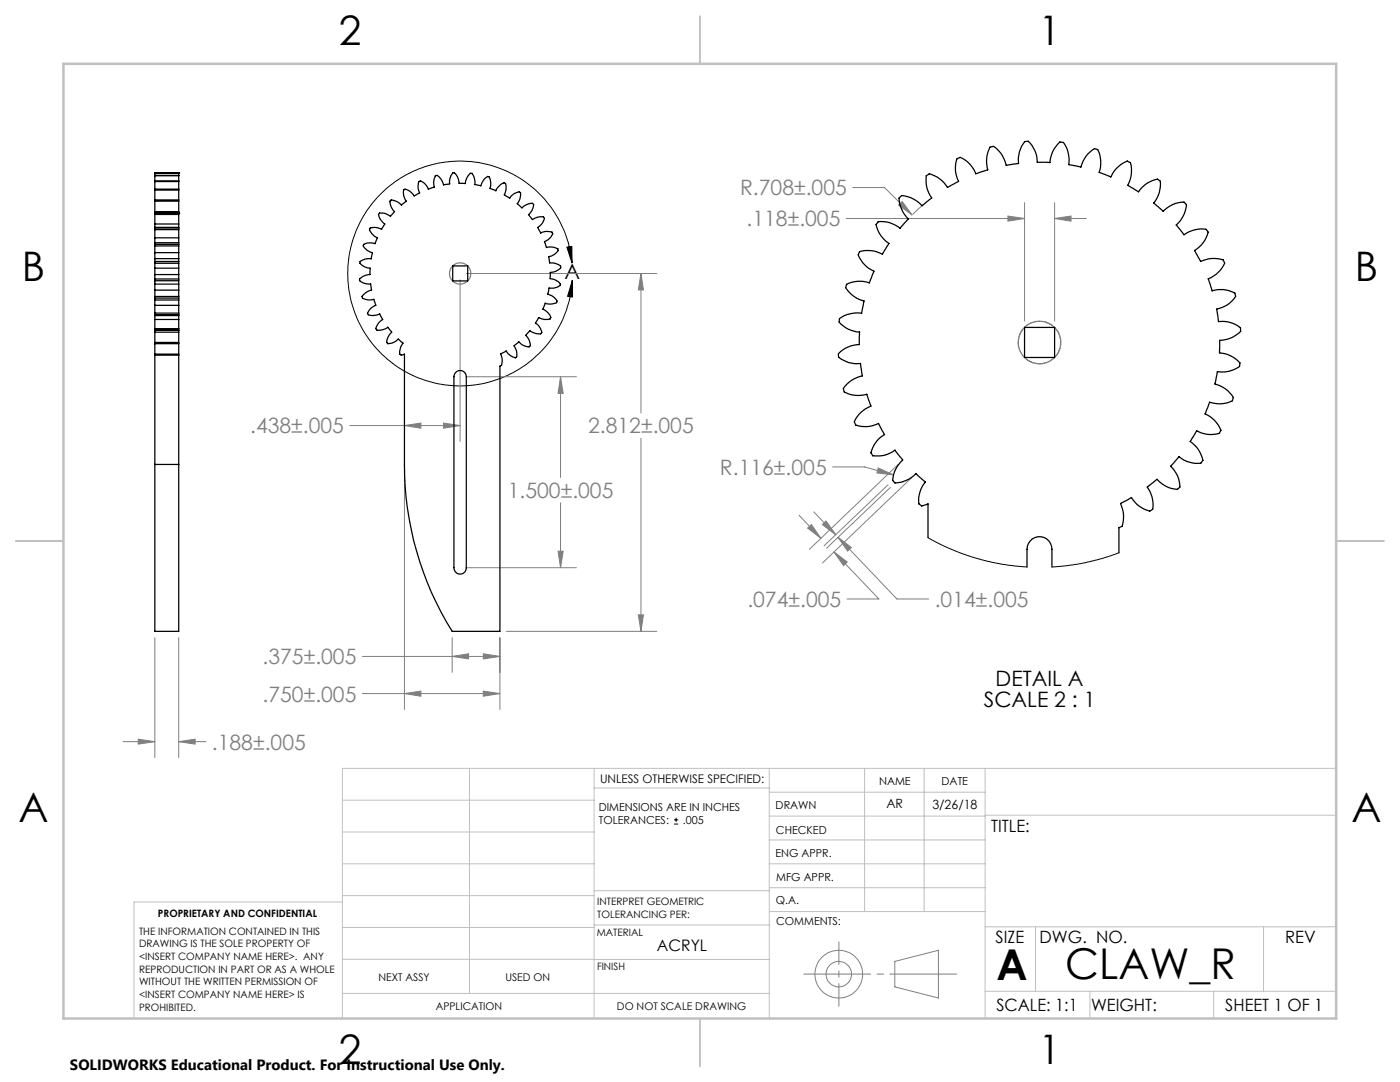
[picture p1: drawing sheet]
<svg xmlns="http://www.w3.org/2000/svg" width="279mm" height="216mm" viewBox="0 0 279 216" stroke-linecap="round" stroke-linejoin="round" font-family="sans-serif">
<path d="M113.1 49.3l1-.1 .1 3.3zM114.2 52.5a22.4 22.4 0 0 0-34.2-17 22.4 22.4 0 0 0 0 38.1 22.4 22.4 0 0 0 34.2-17v-.7M114.2 55.9l.1 3.4-1-.2zM134.5 164.4h.9M134.5 163.6h.9M134.9 163.2v.8" fill="none" stroke="#000" stroke-width=".2"/>
<g fill="none" stroke="#808080" stroke-width=".2">
<path d="M170.2 37.4h6.3l5.5 5.5M91.8 55.8v32.3M93.1 54.6h38M127.9 54.6l.5 3.3h-1zM127.9 54.6v27.8M168.9 43.6h35.6M179.3 40.9l.8-.7 1.9 2.7zM184.4 40.8l-2.2 2M201.2 43.1l3.3 .5-3.3 .5zM204.5 40.4v23.7M210.5 43.6l3.2-.5v1zM210.5 40.4v23.7"/>
<path d="M210.5 43.6h6.3M93.1 75.2h21.9M111.9 75.2l.5 3.3h-1zM111.9 75.2v20.1M69.8 84.9h22M80.7 84.9l3.3-.5v1zM80.7 93.9v47.7M88.5 84.4l3.3 .5-3.3 .5zM127.9 87.5v38.5M166.2 93.2h6.3l5.8 1.6M175.3 93.4l3 1.4-3.3-.4zM177.2 96.7l-12.7 12.2"/>
<path d="M177.7 97.3l-12.7 12.1M179.2 92.7l-17.7 16.9M181.9 95.4l-17.8 16.9M93.1 113.3h21.9M111.4 110h1l-.5 3.3zM111.9 100.3v13M159.5 102.8l4.3 4.6M161.2 105.4l.7-.7 1.9 2.7zM162.4 102.1l4.4 4.6M164.1 104.7l.8-.7 1.9 2.7zM166.4 110.1l2.7 2-.8 .8zM166.4 110.1l9 9.4h-6.3"/>
<path d="M167.3 107.2l2.6 2.1-.7 .7zM167.3 107.2l11.7 12.3h6.3M30.9 127.2v24M35.7 127.2v24M72.3 138.4h27.5M72.3 131h27.5M80.7 138.4l3.3-.5v1zM90.2 131l3.3-.5v1zM90.2 127.2v7M96.4 137.9l3.4 .5-3.4 .5zM96.4 130.5l3.4 .5-3.4 .5zM99.8 127.2v14.4"/>
<path d="M101 126h30.1M127.4 122.7h1l-.5 3.3zM24.6 148h6.3M27.6 147.5l3.3 .5-3.3 .5zM35.7 148l3.2-.5v1zM35.7 148h5.4M178.6 191.8l8.7-2.2v9.5l-8.7-2.2z"/>
<circle cx="167.4" cy="194.4" r="4.8"/>
<circle cx="167.4" cy="194.4" r="2.54"/>
</g>
<g fill="none" stroke="#808080" stroke-width=".25">
<circle cx="91.8" cy="54.6" r="2.12"/>
<circle cx="207.5" cy="68.4" r="4.3"/>
</g>
<path d="M160.4 194.4h30.5" fill="none" stroke="#808080" stroke-width=".2" stroke-dasharray="15.2 1.3 1.3 1.3" stroke-dashoffset="1.9"/>
<path d="M167.4 187.9v12.9" fill="none" stroke="#808080" stroke-width=".2" stroke-dasharray="15.2 1.3 1.3 1.3" stroke-dashoffset="10.7"/>
<g fill="none" stroke="#c0c0c0" stroke-width=".2">
<path d="M68.3 159.7h50.3M93.7 153.3v44.9M118.6 153.3v49.9M118.6 157.2h34.9M153.5 153.3v49.9M153.5 158.1h43.1M172.5 153.3v28.6M184.4 153.3v28.6M196.6 153.3v49.9M266.7 153.3h-198.4v49.9M68.3 178.7h50.3M68.3 172.4h50.3"/>
<path d="M68.3 166h50.3M68.3 180h-41.6v23.2M118.6 177.7h35M153.5 167.6h43.1M153.5 162.8h43.1M153.5 172.4h43.1M153.5 177.1h43.1M196.6 162.7h70.1M68.3 198.2h85.2M68.3 191.4l85.2 .1M68.3 185.1h50.3M118.6 184.6h35"/>
<path d="M153.6 181.9h43M196.6 197.8h70.1M196.6 184.9h70.1M206.7 184.9v12.9M217.5 197.8v5.4M242.2 197.8v5.4M252.2 184.9v12.9"/>
</g>
<path d="M139.7 3.2v9.5M3.1 107.9h9.6M266.7 107.9h9.5M139.7 203.2v9.6" fill="none" stroke="#c0c0c0" stroke-width=".25"/>
<path d="M12.7 12.7h254v190.5h-254z" fill="none" stroke="#c0c0c0" stroke-width=".5"/>
<path d="M113.1 49.3l1-.1 .1 3.3zM114.2 55.9l.1 3.4-1-.2z" fill="#000"/>
<path d="M27.6 147.5l3.3 .5-3.3 .5zM35.7 148l3.2-.5v1zM80.7 138.4l3.3-.5v1zM96.4 137.9l3.4 .5-3.4 .5zM127.4 122.7h1l-.5 3.3zM127.9 54.6l.5 3.3h-1zM111.9 75.2l.5 3.3h-1zM111.4 110h1l-.5 3.3zM80.7 84.9l3.3-.5v1zM88.5 84.4l3.3 .5-3.3 .5zM96.4 130.5l3.4 .5-3.4 .5zM90.2 131l3.3-.5v1zM166.4 110.1l2.7 2-.8 .8zM161.2 105.4l.7-.7 1.9 2.7zM167.3 107.2l2.6 2.1-.7 .7zM164.1 104.7l.8-.7 1.9 2.7zM175.3 93.4l-.3 1 3.3 .4zM179.3 40.9l2.7 2-1.9-2.7zM201.2 43.1l3.3 .5-3.3 .5zM210.5 43.6l3.2-.5v1z" fill="#808080"/>
<g fill="none" stroke="#000" stroke-width=".25">
<path d="M30.9 39.9v.2M30.9 37.9v2M30.9 37.7v.2M30.9 36.2v1.5M30.9 36.1v.1M30.9 35.1v1M30.9 35v.1M30.9 34.5v.5M30.9 34.5h.1M30.9 39.9h4.8M30.9 37.9h4.8M30.9 37.7h4.8"/>
<path d="M30.9 36.2h4.8M30.9 36.1h4.8M30.9 35.1h4.8M30.9 35h4.8M30.9 34.5h4.8M35.7 39.9v.2M35.7 37.9v2M35.7 37.7v.2M35.7 36.2v1.5M35.7 36.1v.1M35.7 35.1v1M35.7 35v.1"/>
<path d="M35.7 34.5v.5M35.7 34.5h.1M30.9 55.7v.3M30.9 54.8v.9M30.9 56v.7M30.9 52.2v.3M30.9 52.5v1M30.9 51.6v.6M30.9 59.2v.3M30.9 57.9v1.3M30.9 59.5v.4M30.9 49.1v1.3"/>
<path d="M30.9 48.8v.3M30.9 48.4v.4M30.9 45.8v1.6M30.9 45.5v.3M30.9 53.5v1.3M30.9 45.4v.1M30.9 56.7v1.2M30.9 50.4v1.2M30.9 59.9v1M30.9 47.4v1M30.9 42.8v1.9M30.9 42.5v.3"/>
<path d="M30.9 42.5h.1M30.9 44.7v.7M30.9 40.1v2.1M30.9 42.2v.3M30.9 56.7h4.8M30.9 51.6h4.8M30.9 59.9h4.8M30.9 48.4h4.8M30.9 45.4h4.8M30.9 42.5h4.8M30.9 56h4.8M30.9 55.7h4.8"/>
<path d="M30.9 54.8h4.8M30.9 52.5h4.8M30.9 52.2h4.8M30.9 53.5h4.8M30.9 59.5h4.8M30.9 59.2h4.8M30.9 57.9h4.8M30.9 50.4h4.8M30.9 49.1h4.8M30.9 48.8h4.8M30.9 47.4h4.8M30.9 45.8h4.8"/>
<path d="M30.9 45.5h4.8M30.9 44.7h4.8M30.9 42.8h4.8M30.9 42.2h4.8M30.9 40.1h4.8M35.7 55.7v.3M35.7 54.8v.9M35.7 56v.7M35.7 52.2v.3M35.7 52.5v1M35.7 51.6v.6M35.7 59.2v.3"/>
<path d="M35.7 57.9v1.3M35.7 59.5v.4M35.7 49.1v1.3M35.7 48.8v.3M35.7 48.4v.4M35.7 45.8v1.6M35.7 45.5v.3M35.7 53.5v1.3M35.7 45.4v.1M35.7 56.7v1.2M35.7 50.4v1.2M35.7 59.9v1"/>
<path d="M35.7 47.4v1M35.7 42.8v1.9M35.7 42.5v.3M35.7 42.5h.1M35.7 44.7v.7M35.7 40.1v2.1M35.7 42.2v.3M77.9 40h.1a2.71 2.71 0 0 1 2.1 .9l1-.8a2.49 2.49 0 0 1-.5-2.2 .71 .71 0 0 1 1 .2l1.1 1 1-.6-.1-.3a2.03 2.03 0 0 1 .1-2l.1-.1a2.37 2.37 0 0 1 1.7 1.6l1.2-.4a2.43 2.43 0 0 1 .3-2.3h.1a2.07 2.07 0 0 1 1.4 1.9l1.2-.2a2.39 2.39 0 0 1 .8-2.2h.1a2.21 2.21 0 0 1 1 2.1h1.3a2.17 2.17 0 0 1 1.2-2 2.55 2.55 0 0 1 .7 2.2l1.2 .3a2.45 2.45 0 0 1 1.4-1.9l.2 .1a2.75 2.75 0 0 1 .2 2.3l1.2 .5a1.97 1.97 0 0 1 1.8-1.6v.1a2.69 2.69 0 0 1-.2 2.3l1.1 .6a2.31 2.31 0 0 1 2-1.2l.1 .1a2.2 2.2 0 0 1-.6 2.2l1 .9a2.16 2.16 0 0 1 2.2-.8 2.6 2.6 0 0 1-.9 2.1l.8 1a2.08 2.08 0 0 1 2.2-.4l.2 .2a2.97 2.97 0 0 1-1.4 1.8l.6 1.1a2.42 2.42 0 0 1 2.3-.1l.1 .2a2.54 2.54 0 0 1-1.6 1.6l.3 1.2a2.64 2.64 0 0 1 2.3 .3l.1 .2a2.45 2.45 0 0 1-1.9 1.3l.2 1.3a2 2 0 0 1 2.2 .8 2.27 2.27 0 0 1-2.1 1.1v1.2a2.01 2.01 0 0 1 2 1.2v.1a2.43 2.43 0 0 1-2.2 .6l-.3 1.2a2.13 2.13 0 0 1 1.8 1.6 2.32 2.32 0 0 1-2.3 .2l-.5 1.2a1.98 1.98 0 0 1 1.6 1.8l-.1 .1a2.57 2.57 0 0 1-2.3-.2l-.6 1.1a2.31 2.31 0 0 1 1.2 1.9l-.1 .1a2.26 2.26 0 0 1-2.3-.5l-.8 .9a2.04 2.04 0 0 1 .8 2.2 2.18 2.18 0 0 1-2.2-.9l-.9 .8a2.08 2.08 0 0 1 .4 2.3h-.1a2.52 2.52 0 0 1-1.9-1.3l-1.1 .6a2.5 2.5 0 0 1 .1 2.4l-.2 .1v52.9h-9.6a63.1 63.1 0 0 1-9.5-33.3v-22l-.6 .2-.2-.2a2.03 2.03 0 0 1 .5-2.2l-.9-.8a2.25 2.25 0 0 1-2.2 .8v-.1a2.15 2.15 0 0 1 .9-2.1l-.8-1a2.03 2.03 0 0 1-2.3 .4h-.1a2.74 2.74 0 0 1 1.4-2l-.6-1a2.16 2.16 0 0 1-2.4 0v-.2a2.41 2.41 0 0 1 1.6-1.6l-.4-1.2a1.95 1.95 0 0 1-2.3-.4 2.33 2.33 0 0 1 1.9-1.4l-.2-1.2a2.21 2.21 0 0 1-2.2-.9 2.49 2.49 0 0 1 2-1l.1-1.3a2.38 2.38 0 0 1-2.1-1.1l.1-.1a2.16 2.16 0 0 1 2.2-.7l.2-1.2a2.02 2.02 0 0 1-1.8-1.5 2.32 2.32 0 0 1 2.4-.3l.4-1.2a2.26 2.26 0 0 1-1.5-1.7v-.1a2.27 2.27 0 0 1 2.3 .2l.7-1.1a2.31 2.31 0 0 1-1.2-2l.1-.1a2.2 2.2 0 0 1 2.2 .6l.8-1a2.16 2.16 0 0 1-.8-2.2zM90.3 53.1h3v3h-3zM30.9 60.9v1.6M30.9 62.5v.3M30.9 62.8v.2"/>
<path d="M30.9 65.6v.3M30.9 63.7v1.9M30.9 65.9h.1M30.9 63v.7M30.9 68.3v.3M30.9 66.3v2M30.9 65.9v.4M30.9 68.6v2.1M30.9 70.7v.2M30.9 63h4.8M30.9 65.9h4.8M30.9 62.5h4.8"/>
<path d="M30.9 60.9h4.8M30.9 62.8h4.8M30.9 65.6h4.8M30.9 63.7h4.8M30.9 68.6h4.8M30.9 68.3h4.8M30.9 66.3h4.8M30.9 70.7h4.8M30.9 70.9h4.8M30.9 70.9v21.8M35.7 60.9v1.6M35.7 62.5v.3"/>
<path d="M35.7 62.8v.2M35.7 65.6v.3M35.7 63.7v1.9M35.7 65.9h.1M35.7 63v.7M35.7 68.3v.3M35.7 66.3v2M35.7 65.9v.4M35.7 68.6v2.1M35.7 70.7v.2M35.7 70.9v21.8M91.1 74.2a1.23 1.23 0 0 1 1.3-.1 1.23 1.23 0 0 1 .7 1.1v38.1a1.24 1.24 0 0 1-1.3 1.3 1.24 1.24 0 0 1-1.2-1.3v-38.1l.1-.6z"/>
<path d="M204.5 65.3h6v6h-6zM30.9 92.7v33.3h4.8v-33.3M30.9 92.7h4.8M185.2 107.3v-6.8l-.5 .2a.85 .85 0 0 1-1 .1l-.3-.3a5.9 5.9 0 0 1 1.3-4.3l-1.9-1.7a5.7 5.7 0 0 1-4.2 1.8l-.4-.4a5.4 5.4 0 0 1 2-4.1l-1.6-2a5.5 5.5 0 0 1-4.5 1.1l-.3-.5a5.4 5.4 0 0 1 2.7-3.7l-1.2-2.2a5.4 5.4 0 0 1-4.6 .2l-.2-.5a5.3 5.3 0 0 1 3.3-3.2l-.8-2.3a5.5 5.5 0 0 1-4.5-.6l-.2-.5a5.5 5.5 0 0 1 3.8-2.6l-.4-2.5a5.4 5.4 0 0 1-4.3-1.3l-.1-.5a5.3 5.3 0 0 1 4.2-1.9l.1-2.5a5.3 5.3 0 0 1-4.1-2.1v-.5a5.3 5.3 0 0 1 4.4-1.2l.5-2.5a5.5 5.5 0 0 1-3.6-2.7l.1-.5a5.5 5.5 0 0 1 4.6-.4l.9-2.3a5.6 5.6 0 0 1-3.1-3.3l.2-.5a5.7 5.7 0 0 1 4.6 .4l1.3-2.1a5.5 5.5 0 0 1-2.5-3.9l.3-.4a5.4 5.4 0 0 1 4.4 1.2l1.7-1.8a5.7 5.7 0 0 1-1.8-4.3l.4-.3a5.4 5.4 0 0 1 4.1 2l1.9-1.6a5.6 5.6 0 0 1-1-4.5l.5-.3a5.2 5.2 0 0 1 3.7 2.7l2.2-1.2a5 5 0 0 1-.2-4.6l.5-.2a5.7 5.7 0 0 1 3.1 3.3l2.4-.8a5.5 5.5 0 0 1 .6-4.5l.5-.2a5.5 5.5 0 0 1 2.6 3.8l2.5-.4a5.5 5.5 0 0 1 1.3-4.4h.5a5.7 5.7 0 0 1 1.9 4.2h2.5a5.3 5.3 0 0 1 2.1-4h.5a5.3 5.3 0 0 1 1.2 4.4l2.4 .5a5.6 5.6 0 0 1 2.8-3.6l.5 .1a5.4 5.4 0 0 1 .4 4.6l2.3 .9a5.8 5.8 0 0 1 3.3-3.1l.5 .2a5.6 5.6 0 0 1-.4 4.6l2.1 1.3a5.3 5.3 0 0 1 3.9-2.5l.4 .3a5.7 5.7 0 0 1-1.2 4.4l1.8 1.7a5.5 5.5 0 0 1 4.3-1.8l.3 .4a5.4 5.4 0 0 1-2 4.1l1.6 1.9a5.6 5.6 0 0 1 4.5-1l.3 .4a5.3 5.3 0 0 1-2.7 3.8l1.2 2.2a5.5 5.5 0 0 1 4.6-.2l.2 .4a5.3 5.3 0 0 1-3.3 3.2l.8 2.4a5.4 5.4 0 0 1 4.6 .6l.1 .5a5.4 5.4 0 0 1-3.8 2.6l.4 2.5a5.5 5.5 0 0 1 4.4 1.3v.5a5.5 5.5 0 0 1-4.2 1.9v2.5a5.6 5.6 0 0 1 4 2.1v.5a5.6 5.6 0 0 1-4.4 1.2l-.5 2.4a5.7 5.7 0 0 1 3.6 2.8l-.1 .5a5.5 5.5 0 0 1-4.6 .4l-.9 2.3a5.5 5.5 0 0 1 3.1 3.3l-.2 .5a5.4 5.4 0 0 1-4.6-.4l-1.3 2.1a5.5 5.5 0 0 1 2.5 3.8l-.3 .5a5.4 5.4 0 0 1-4.4-1.3l-1.7 1.9a5.3 5.3 0 0 1 1.8 4.2l-.4 .4a5.4 5.4 0 0 1-4.1-2l-1.9 1.6a5.5 5.5 0 0 1 1 4.5l-.4 .3a5.6 5.6 0 0 1-3.8-2.7l-2.2 1.2a5.6 5.6 0 0 1 .2 4.6l-.5 .2v5M205 113.1v-3.5a2.49 2.49 0 0 1 2.5-2.5 2.49 2.49 0 0 1 2.4 2.5v3.5"/>
</g>
<path d="M185.2 107.3l4.1 2.1 4.7 1.8 3 .8 3.3 .6 4.7 .5M223.3 110.3l-3.4 1.2-3.2 .8-3.6 .6-3.2 .2" fill="none" stroke="#000" stroke-width=".2"/>
<g font-size="8.5">
<text x="198.9" y="195.5">A</text>
<text x="212.6" y="195.4">CLAW_R</text>
</g>
<g font-size="8.1">
<text x="67.6" y="8.9">2</text>
<text x="207.3" y="8.9">1</text>
<text x="4.4" y="56.1">B</text>
<text x="270.4" y="56.1">B</text>
<text x="3.7" y="164.1">A</text>
<text x="269.7" y="164.1">A</text>
<text x="67.6" y="212.4">2</text>
<text x="207.3" y="212.4">1</text>
</g>
<g font-size="4.2" fill="#808080">
<text x="147.7" y="39">R.708±.005</text>
<text x="149" y="45.2">.118±.005</text>
<text x="49.9" y="86.5">.438±.005</text>
<text x="117.4" y="86.5">2.812±.005</text>
<text x="143.7" y="94.8">R.116±.005</text>
<text x="101.3" y="99.4">1.500±.005</text>
<text x="149.2" y="121.1">.074±.005</text>
<text x="186.5" y="121.1">.014±.005</text>
<text x="52.4" y="132.6">.375±.005</text>
<text x="52.4" y="140">.750±.005</text>
<text x="42.3" y="149.6">.188±.005</text>
</g>
<g font-size="4.2">
<text x="112.7" y="55.7">A</text>
<text x="198.7" y="136.8">DETAIL A</text>
<text x="196.3" y="141">SCALE 2 : 1</text>
</g>
<g font-size="3.4">
<text x="197.8" y="166">TITLE:</text>
<text x="198.7" y="188.1">SIZE</text>
<text x="207.5" y="188.1">DWG. NO.</text>
<text x="256.5" y="188.2">REV</text>
<text x="198.8" y="201.7">SCALE: 1:1</text>
<text x="217.7" y="201.8">WEIGHT:</text>
<text x="244.5" y="201.7">SHEET 1 OF 1</text>
</g>
<text font-size="3.2" x="131.1" y="189.8">ACRYL</text>
<text font-size="3" x="14" y="213.5">SOLIDWORKS Educational Product. For Instructional Use Only.</text>
<g font-size="2.5">
<text x="176.9" y="161.3">AR</text>
<text x="186.1" y="161.4">3/26/18</text>
</g>
<text font-size="2.4" x="119.8" y="156.2">UNLESS OTHERWISE SPECIFIED:</text>
<g font-size="2.2">
<text x="119.5" y="161.8">DIMENSIONS ARE IN INCHES</text>
<text x="154.8" y="161.4">DRAWN</text>
<text x="175.4" y="156.6">NAME</text>
<text x="187.9" y="156.7">DATE</text>
<text x="119.5" y="164.4">TOLERANCES:</text>
<text x="136.3" y="164.4">.005</text>
<text x="154.9" y="166.3">CHECKED</text>
<text x="154.8" y="171">ENG APPR.</text>
<text x="154.9" y="175.7">MFG APPR.</text>
<text x="154.9" y="180.4">Q.A.</text>
<text x="154.9" y="184.6">COMMENTS:</text>
</g>
<g font-size="2.1">
<text x="75.5" y="195.7">NEXT ASSY</text>
<text x="100.9" y="195.7">USED ON</text>
<text x="86.9" y="201.5">APPLICATION</text>
<text x="123.1" y="201.6">DO NOT SCALE DRAWING</text>
</g>
<g font-size="2">
<text x="31.5" y="182.9">PROPRIETARY AND CONFIDENTIAL</text>
<text x="119.2" y="180.6">INTERPRET GEOMETRIC</text>
<text x="119.2" y="183.1">TOLERANCING PER:</text>
<text x="27.8" y="186.5">THE INFORMATION CONTAINED IN THIS</text>
<text x="27.8" y="189">DRAWING IS THE SOLE PROPERTY OF</text>
<text x="27.8" y="191.6">&lt;INSERT COMPANY NAME HERE&gt;. ANY</text>
<text x="119.1" y="186.7">MATERIAL</text>
<text x="27.8" y="194.1">REPRODUCTION IN PART OR AS A WHOLE</text>
<text x="27.8" y="196.6">WITHOUT THE WRITTEN PERMISSION OF</text>
<text x="119.1" y="193.5">FINISH</text>
<text x="27.8" y="199.1">&lt;INSERT COMPANY NAME HERE&gt; IS</text>
<text x="27.8" y="201.7">PROHIBITED.</text>
</g>
</svg>
